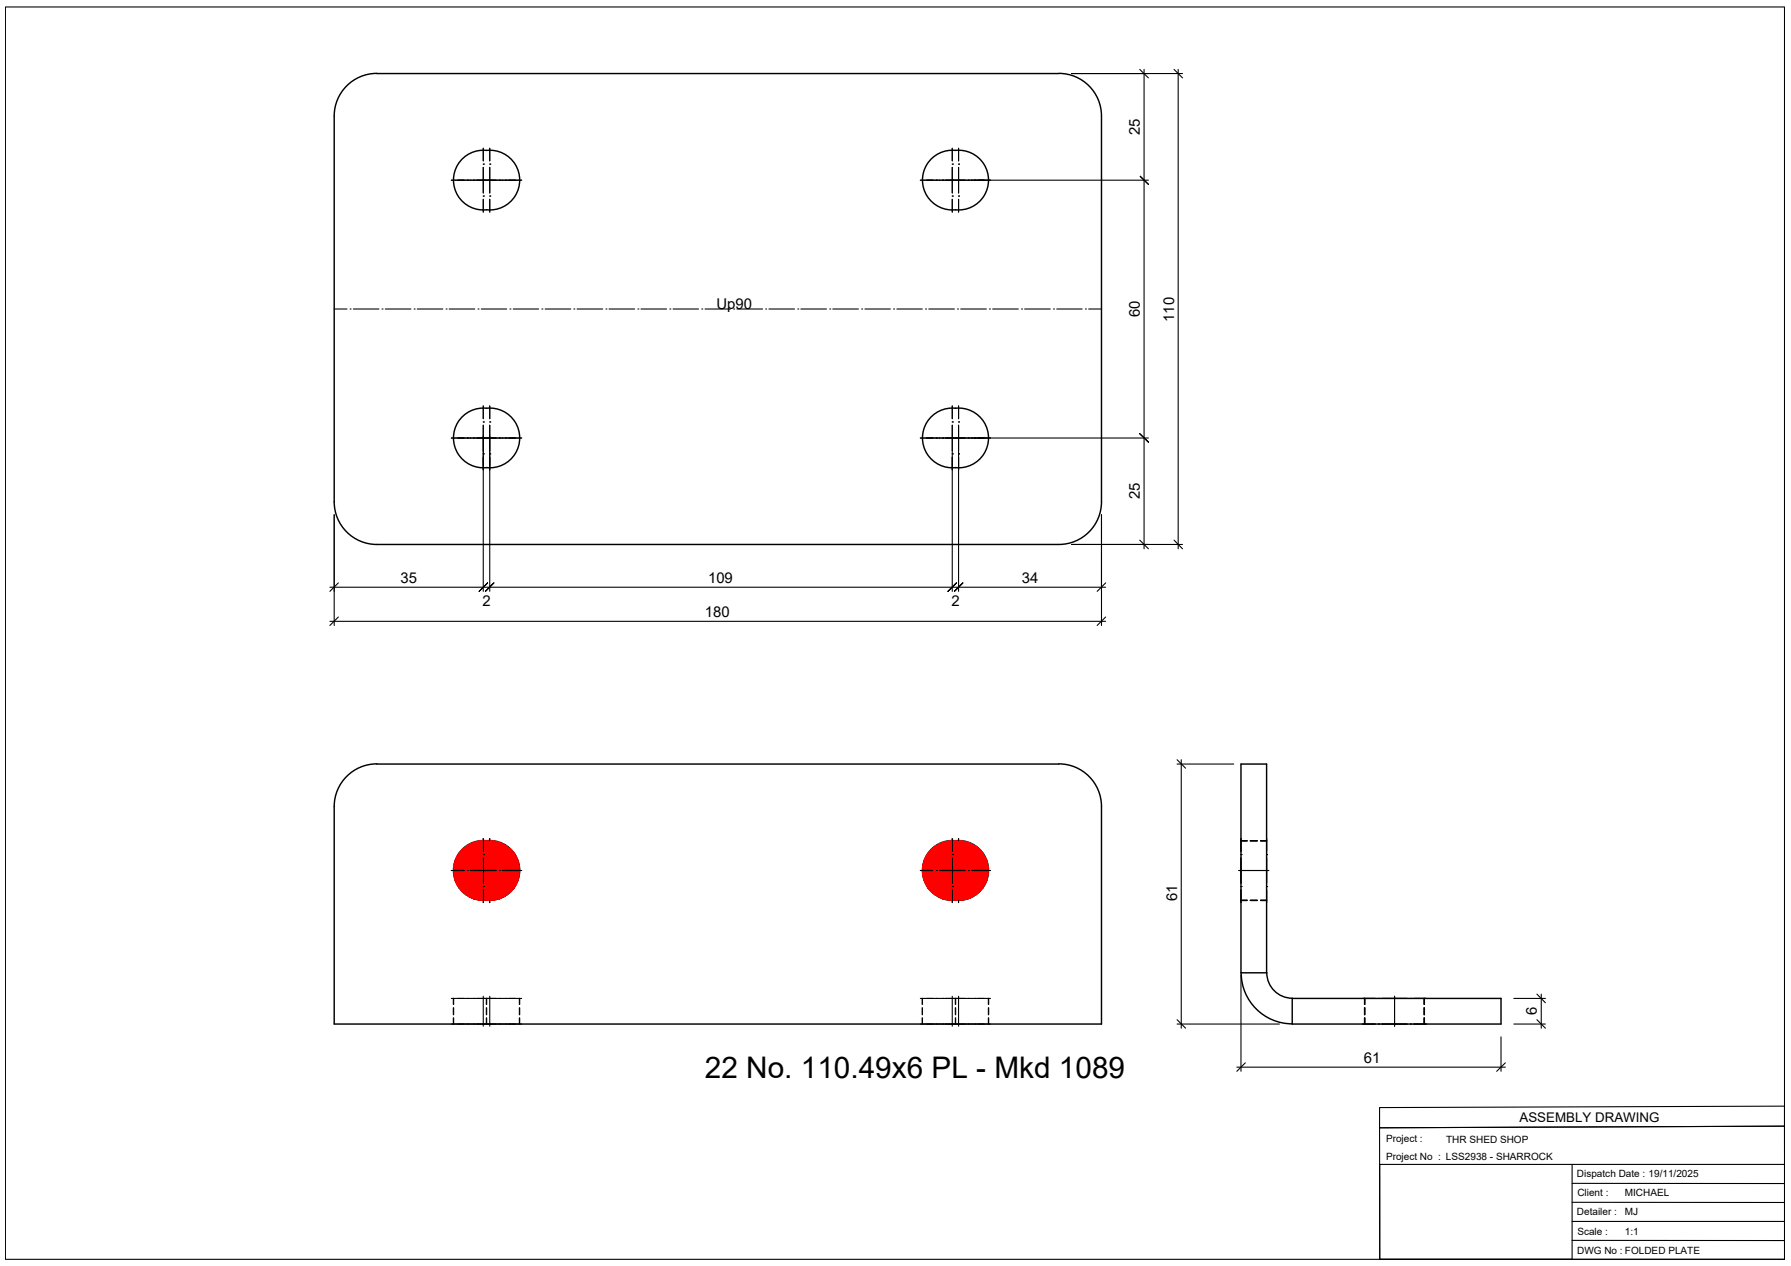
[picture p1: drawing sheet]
<svg xmlns="http://www.w3.org/2000/svg" width="420mm" height="297mm" viewBox="0 0 420 297" stroke-linecap="round" stroke-linejoin="round" font-family="sans-serif">
<!-- layer: 0 -->
<g fill="none" stroke="#000" stroke-width=".25">
<path d="M1.3 1.6h417.3v293.9h-417.3zM267.4 16.3l2 2M275.4 16.3l2 2M113.4 38.5h.1M113.4 34.8v2.9M113.4 39.3v6M114.9 38.5h.1M114.9 34.8v2.9M114.9 39.3v6M223.4 38.5h.1M223.4 34.8v2.9M223.4 39.3v6"/>
<path d="M224.9 38.5h.1M224.9 34.8v2.9M224.9 39.3v6M105.9 42.3h16.5M109.6 42.3h.1M111.1 42.3h.1M113.4 42.3h.1M113.4 46h.1M113.4 46.8v3M114.9 42.3h.1M114.9 46h.1M114.9 46.8v3"/>
<path d="M117.1 42.3h.1M118.6 42.3h.1M215.9 42.3h16.5M219.6 42.3h.1M221.1 42.3h.1M223.4 42.3h.1M223.4 46h.1M223.4 46.8v3M224.9 42.3h.1M224.9 46h.1M224.9 46.8v3M227.1 42.3h.1"/>
<path d="M228.6 42.3h.1M269.4 43.3l-2-2 2 2M78.4 72.5h3M82.1 72.5h.1M82.9 72.5h6M89.6 72.5h.1M90.4 72.5h6M97.2 72.5h.1M97.9 72.5h6M104.6 72.5h.1M105.4 72.5h6M112.1 72.5h.1"/>
<path d="M112.9 72.5h6M119.6 72.5h.1M120.4 72.5h6M127.1 72.5h.1M127.9 72.5h6M134.6 72.5h.1M135.4 72.5h6M142.2 72.5h.1M142.9 72.5h6M149.6 72.5h.1M150.4 72.5h6M157.1 72.5h.1"/>
<path d="M157.9 72.5h6M164.6 72.5h.1M165.4 72.5h6M172.1 72.5h.1M172.9 72.5h6M179.6 72.5h.1M180.4 72.5h6M187.2 72.5h.1M187.9 72.5h6M194.6 72.5h.1M195.4 72.5h6M202.1 72.5h.1"/>
<path d="M202.9 72.5h6M209.6 72.5h.1M210.4 72.5h6M217.1 72.5h.1M217.9 72.5h6M224.6 72.5h.1M225.4 72.5h6M232.1 72.5h.1M232.9 72.5h6M239.6 72.5h.1M240.4 72.5h6M247.1 72.5h.1"/>
<path d="M247.9 72.5h6M254.6 72.5h.1M255.4 72.5h3M113.4 99h.1M113.4 95.2v3M113.4 99.8v10.5M114.9 99h.1M114.9 95.2v3M114.9 99.8v10.5M223.4 99h.1M223.4 95.2v3M223.4 99.8v5.9"/>
<path d="M224.9 99h.1M224.9 95.2v3M224.9 99.8v5.9M105.9 102.8h16.5M109.6 102.8h.1M111.1 102.8h.1M113.4 106.5h.1M114.9 106.5h.1M117.1 102.8h.1M118.6 102.8h.1M215.9 102.8h16.5M219.6 102.8h.1"/>
<path d="M221.1 102.8h.1M223.4 102.8h.1M223.4 106.5h.1M223.4 107.3v3M224.9 102.8h.1M224.9 106.5h.1M224.9 107.3v3M227.1 102.8h.1M228.6 102.8h.1M269.4 103.7l-2-1.9 2 1.9M79.4 136.8l-2 2M112.4 138.8l2-2-2 2"/>
<path d="M113.9 138.8l2-2-2 2M222.4 138.8l2-2-2 2M223.9 138.8l2-2-2 2M259.4 136.8l-2 2M267.4 126.7l2 2.1M275.4 126.7l2 2.1M79.4 144.8l-2 2M259.4 144.8l-2 2M276.1 178.3l2 1.9M113.4 196.8v3M114.9 196.8v3M223.4 196.8v3"/>
<path d="M224.9 196.8v3M291.1 196.8v3M297.1 196.8v3M105.9 204.2h16.5M109.6 204.2h.1M111.1 204.2h.1M113.4 204.2h.1M113.4 208h.1M113.4 200.5h.1M113.4 201.3v5.9M113.4 208.8v3M114.9 204.2h.1"/>
<path d="M114.9 208h.1M114.9 200.5h.1M114.9 201.3v5.9M114.9 208.8v3M117.1 204.2h.1M118.6 204.2h.1M215.9 204.2h16.5M219.6 204.2h.1M221.1 204.2h.1M223.4 204.2h.1M223.4 208h.1M223.4 200.5h.1"/>
<path d="M223.4 201.3v5.9M223.4 208.8v3M224.9 204.2h.1M224.9 208h.1M224.9 200.5h.1M224.9 201.3v5.9M224.9 208.8v3M227.1 204.2h.1M228.6 204.2h.1M290.6 204.2h7M291.1 208h.1M291.1 200.5h.1"/>
<path d="M291.1 204.2h.1M291.1 201.3v5.9M291.1 208.8v3M297.1 208h.1M297.1 200.5h.1M297.1 204.2h.1M297.1 201.3v5.9M297.1 208.8v3M105.9 234.3h16.5M109.6 234.3h.1M111.1 234.3h.1M113.4 234.3h.1"/>
<path d="M113.4 233.8v7M114.9 234.3h.1M114.9 233.8v7M117.1 234.3h.1M118.6 234.3h.1M215.9 234.3h16.5M219.6 234.3h.1M221.1 234.3h.1M223.4 234.3h.1M223.4 233.8v7M224.9 234.3h.1M224.9 233.8v7"/>
<path d="M227.1 234.3h.1M228.6 234.3h.1M276.1 239.3l2 1.9M319.6 234.3h3M323.4 234.3h.1M324.1 234.3h6M327.2 234.3h.1M327.2 233.8v7M330.9 234.3h.1M331.6 234.3h3M360.6 239.3l1.9 1.9M360.6 233.2l1.9 2.1"/>
<path d="M105.9 240.3h16.5M109.6 240.3h.1M111.1 240.3h.1M113.4 240.3h.1M114.9 240.3h.1M117.1 240.3h.1M118.6 240.3h.1M215.9 240.3h16.5M219.6 240.3h.1M221.1 240.3h.1M223.4 240.3h.1M224.9 240.3h.1"/>
<path d="M227.1 240.3h.1M228.6 240.3h.1M292.1 249.4l-1.9 2M319.6 240.3h3M323.4 240.3h.1M323.6 259.9l95-.4v4.7l-95 .4zM324.1 240.3h6M327.2 240.3h.1M330.9 240.3h.1M331.6 240.3h3M353.1 249.4l-2 2M323.6 264.6l95-.4 .1 31.3h-95z"/>
<path d="M323.7 273.2h45.1v22.3h-45.1z"/>
</g>
<!-- layer: HEADER -->
<path d="M368.8 273.2h49.9M368.8 277.7h49.9M368.8 282.1h49.9M368.8 286.6h49.9M368.8 291l49.9 .1" fill="none" stroke="#000" stroke-width=".25"/>
<!-- layer: 0 -->
<g fill="#fff" stroke="#fff" stroke-width=".23">
<path d="M165.3 247.7l99.2 5.6h-99.2zM165.3 247.7l99.2 5.6v-5.6z"/>
<path d="M168.1 69.7l8.9 3.1h-8.9zM168.1 69.7l8.9 3.1v-3.1z"/>
</g>
<!-- layer: AS_DIM_ON -->
<g fill="#fff" stroke="#fff" stroke-width=".23">
<path d="M93.8 134l4.2 3.1h-4.2zM93.8 134l4.2 3.1v-3.1z"/>
<path d="M113 139.5l2.3 3.1h-2.3zM113 139.5l2.3 3.1v-3.1z"/>
<path d="M166.2 134l5.9 3.1h-5.9zM166.2 134l5.9 3.1v-3.1z"/>
<path d="M223 139.5l2.3 3.1h-2.3zM223 139.5l2.3 3.1v-3.1z"/>
<path d="M239.6 134l4.1 3.1h-4.1zM239.6 134l4.1 3.1v-3.1z"/>
<path d="M165.4 142l5.9 3.1h-5.9zM165.4 142l5.9 3.1v-3.1z"/>
<path d="M267.7 113.1v4.3h-3.1zM264.6 113.1v4.3l3.1-4.3z"/>
<path d="M267.7 70.4v4.2h-3.1zM264.6 70.4v4.2l3.1-4.2z"/>
<path d="M267.7 27.6v4.3h-3.1zM264.6 27.6v4.3l3.1-4.3z"/>
<path d="M275.7 69.6v5.9h-3.1zM272.6 69.6v5.9l3.1-5.9z"/>
<path d="M276.4 207.9v3.7h-3.1zM273.3 207.9v3.7l3.1-3.7z"/>
<path d="M319.8 246.6l3.7 3.1h-3.7zM319.8 246.6l3.7 3.1v-3.1z"/>
<path d="M357.8 238.4l3-2.3v2.3zM357.8 236.1v2.3l3-2.3z"/>
</g>
<g fill="none" stroke="#000" stroke-width=".25">
<path d="M251.4 17.3h26M268.4 16.3v112.5M276.4 16.3v112.5M227.9 42.3h41.5M113.4 105.7v33.1M114.9 105.7v33.1M223.4 105.7v33.1M224.9 105.7v33.1M227.9 102.8h41.5M77.4 137.8h182M78.4 120.8v26M251.4 127.7h26"/>
<path d="M258.4 120.8v26M77.4 145.8h182M276.1 179.3h13.3M277.1 178.3v62.9M291.1 228.8v22.6M355.1 234.3h7.4M361.6 233.2v8M276.1 240.3h24M290.2 250.4h62.9M352.1 243.3v8.1M355.1 240.3h7.4"/>
</g>
<!-- layer: 0 -->
<g fill="none" stroke="#000" stroke-width=".34">
<path d="M88.4 17.3l160-.1a10 10 0 0 1 10 10M88.4 17.2a10 10 0 0 0-10 10M78.4 27.2v90.6M114.1 35.3a7 7 0 0 0-7.7 7 7 7 0 0 0 7.7 6.9M114.2 35.3a7 7 0 0 1 7.7 7 7 7 0 0 1-7.7 6.9M218.6 37.2a7 7 0 0 1 5.5-1.9 7 7 0 0 1 7.8 7 7 7 0 0 1-7.8 6.9 7 7 0 0 1-7-4 7 7 0 0 1 1.5-8zM258.4 27.2v90.6M114.1 95.8a7 7 0 0 0-7.7 7 7 7 0 0 0 7.7 6.9M114.2 95.8a7 7 0 0 1 7.7 6.9 7 7 0 0 1-7.7 7M218.6 97.7a7 7 0 0 1 5.5-1.9 7 7 0 0 1 7.8 6.9 7 7 0 0 1-7.8 7 7 7 0 0 1-7-4 7 7 0 0 1 1.5-8zM78.4 117.7a10 10 0 0 0 10 10M258.4 117.7a10 10 0 0 1-10 10h-160"/>
<path d="M88.4 179.3h160M88.4 179.2a10 10 0 0 0-10 10.1v51h180v-51a10 10 0 0 0-10-10.1M291.1 179.3h6v48.9h-6zM114.1 197.3a7 7 0 0 0-7.7 6.9 7 7 0 0 0 7.7 7M114.2 197.3a7 7 0 0 1 7.7 6.9 7 7 0 0 1-7.7 7M218.6 199.1a7 7 0 0 1 5.5-1.8 7 7 0 0 1 7.8 6.9 7 7 0 0 1-7.8 7 7 7 0 0 1-7-4 7 7 0 0 1 1.5-8.1zM291.1 197.3h1.5M293.3 197.3h1.6M295.7 197.3h1.4M291.1 211.2h1.5M293.3 211.2h1.6M295.7 211.2h1.4"/>
<path d="M106.4 234.3v1.4M106.4 236.5v1.6M106.4 238.8v1.5M114.1 234.3v1.4M114.1 236.5v1.6M114.1 238.8v1.5M121.9 234.3v1.4M121.9 236.5v1.6M121.9 238.8v1.5M216.4 234.3v1.4M216.4 236.5v1.6M216.4 238.8v1.5"/>
<path d="M224.2 234.3v1.4M224.2 236.5v1.6M224.2 238.8v1.5M231.9 234.3v1.4M231.9 236.5v1.6M231.9 238.8v1.5M291.2 228.2a12 12 0 0 0 12 12M297.2 228.2a6 6 0 0 0 6 6M303.1 234.3h49v6h-49zM320.1 234.3v1.4M320.1 236.5v1.6M320.1 238.8v1.5"/>
<path d="M320.2 234.3v1.4M320.2 236.5v1.6M320.2 238.8v1.5M334.1 234.3v1.4M334.1 236.5v1.6M334.1 238.8v1.5"/>
</g>
<g fill="#f00" stroke="#f00" stroke-width=".23">
<path d="M114.9 204.2h7l-.1 1.1z"/>
<path d="M224.9 204.2h7l-.1 1.1z"/>
<path d="M113.4 204.2h7l-.1 1.1z"/>
<path d="M223.4 204.2h7l-.1 1.1z"/>
<path d="M114.9 204.2h7l-.1-1zM114.9 204.2l6.6-2.1 .3 1.1zM114.9 204.2l6.6-2.1-.4-1z"/>
<path d="M114.9 204.2l6.2-3.1-.5-1zM119.8 199.3l.8 .8-5.7 4.1zM119 198.6l-4.1 5.6 4.9-4.9z"/>
<path d="M118.1 198l-3.2 6.2 4.1-5.6zM117.1 197.6l1 .4-3.2 6.2zM116 197.3l-1.1 6.9 2.2-6.6z"/>
<path d="M114.9 197.3v6.9l1.1-6.9zM113.8 197.3h1.1v6.9zM112.7 197.6l2.2 6.6-1.1-6.9z"/>
<path d="M111.7 198l3.2 6.2-2.2-6.6zM110.8 198.6l.9-.6 3.2 6.2zM109.9 199.3l5 4.9-4.1-5.6z"/>
<path d="M109.9 199.3l-.7 .8 5.7 4.1zM109.2 200.1l5.7 4.1-6.3-3.1zM108.6 201.1l-.4 1 6.7 2.1z"/>
<path d="M108.2 202.1l-.2 1.1 6.9 1zM108 203.2l6.9 1h-7zM107.9 204.2l.1 1.1 6.9-1.1z"/>
<path d="M108 205.3l.2 1.1 6.7-2.2zM108.2 206.4l6.7-2.2-6.3 3.2zM108.6 207.4l.6 1 5.7-4.2z"/>
<path d="M109.2 208.4l.7 .8 5-5zM109.9 209.2l5-5-4.1 5.7zM114.9 204.2l-4.1 5.7 .9 .6z"/>
<path d="M114.9 204.2l-3.2 6.3 1 .4zM114.9 204.2l-1.1 7-1.1-.3zM114.9 204.2l-1.1 7 1.1 .1z"/>
<path d="M114.9 204.2v7.1l1.1-.1zM114.9 204.2l2.2 6.7-1.1 .3zM114.9 204.2l2.2 6.7 1-.4z"/>
<path d="M114.9 204.2l3.2 6.3 .9-.6zM114.9 204.2l4.9 5-.8 .7zM114.9 204.2l4.9 5 .8-.8z"/>
<path d="M114.9 204.2l5.7 4.2 .5-1zM114.9 204.2l6.6 2.2-.4 1zM114.9 204.2l6.6 2.2 .3-1.1z"/>
<path d="M224.9 204.2h7l-.1-1zM224.9 204.2l6.7-2.1 .2 1.1zM224.9 204.2l6.7-2.1-.5-1z"/>
<path d="M224.9 204.2l6.2-3.1-.6-1zM229.8 199.3l.7 .8-5.6 4.1zM229 198.6l-4.1 5.6 4.9-4.9z"/>
<path d="M228 198l-3.1 6.2 4.1-5.6zM227 197.6l1 .4-3.1 6.2zM226 197.3l-1.1 6.9 2.1-6.6z"/>
<path d="M224.9 197.3v6.9l1.1-6.9zM223.8 197.3h1.1v6.9zM222.7 197.6l2.2 6.6-1.1-6.9z"/>
<path d="M221.7 198l3.2 6.2-2.2-6.6zM220.8 198.6l.9-.6 3.2 6.2zM219.9 199.3l5 4.9-4.1-5.6z"/>
<path d="M219.9 199.3l-.7 .8 5.7 4.1zM219.2 200.1l5.7 4.1-6.2-3.1zM218.7 201.1l-.5 1 6.7 2.1z"/>
<path d="M218.2 202.1l-.2 1.1 6.9 1zM218 203.2l6.9 1h-7zM217.9 204.2l.1 1.1 6.9-1.1z"/>
<path d="M218 205.3l.2 1.1 6.7-2.2zM218.2 206.4l6.7-2.2-6.2 3.2zM218.7 207.4l.5 1 5.7-4.2z"/>
<path d="M219.2 208.4l.7 .8 5-5zM219.9 209.2l5-5-4.1 5.7zM224.9 204.2l-4.1 5.7 .9 .6z"/>
<path d="M224.9 204.2l-3.2 6.3 1 .4zM224.9 204.2l-1.1 7-1.1-.3zM224.9 204.2l-1.1 7 1.1 .1z"/>
<path d="M224.9 204.2v7.1l1.1-.1zM224.9 204.2l2.1 6.7-1 .3zM224.9 204.2l2.1 6.7 1-.4z"/>
<path d="M224.9 204.2l3.1 6.3 1-.6zM224.9 204.2l4.9 5-.8 .7zM224.9 204.2l4.9 5 .7-.8z"/>
<path d="M224.9 204.2l5.6 4.2 .6-1zM224.9 204.2l6.7 2.2-.5 1zM224.9 204.2l6.7 2.2 .2-1.1z"/>
<path d="M113.4 204.2h7l-.1-1zM113.4 204.2l6.7-2.1 .2 1.1zM113.4 204.2l6.7-2.1-.5-1z"/>
<path d="M113.4 204.2l6.2-3.1-.6-1zM113.4 204.2l4.9-4.9 .7 .8zM117.5 198.6l-4.1 5.6 4.9-4.9z"/>
<path d="M116.5 198l-3.1 6.2 4.1-5.6zM115.6 197.6l.9 .4-3.1 6.2zM114.5 197.3l-1.1 6.9 2.2-6.6z"/>
<path d="M113.4 197.3v6.9l1.1-6.9zM112.3 197.3h1.1v6.9zM111.2 197.6l2.2 6.6-1.1-6.9z"/>
<path d="M110.2 198l3.2 6.2-2.2-6.6zM109.3 198.6l.9-.6 3.2 6.2zM108.4 199.3l5 4.9-4.1-5.6z"/>
<path d="M108.4 199.3l-.7 .8 5.7 4.1zM107.7 200.1l5.7 4.1-6.3-3.1zM107.1 201.1l-.4 1 6.7 2.1z"/>
<path d="M106.7 202.1l-.2 1.1 6.9 1zM106.5 203.2l6.9 1h-7zM106.4 204.2l.1 1.1 6.9-1.1z"/>
<path d="M106.5 205.3l.2 1.1 6.7-2.2zM106.7 206.4l6.7-2.2-6.3 3.2zM107.1 207.4l.6 1 5.7-4.2z"/>
<path d="M107.7 208.4l.7 .8 5-5zM108.4 209.2l5-5-4.1 5.7zM113.4 204.2l-4.1 5.7 .9 .6z"/>
<path d="M113.4 204.2l-3.2 6.3 1 .4zM113.4 204.2l-1.1 7-1.1-.3zM113.4 204.2l-1.1 7 1.1 .1z"/>
<path d="M113.4 204.2v7.1l1.1-.1zM113.4 204.2l2.2 6.7-1.1 .3zM113.4 204.2l2.2 6.7 .9-.4z"/>
<path d="M113.4 204.2l3.1 6.3 1-.6zM113.4 204.2l4.9 5-.8 .7zM113.4 204.2l4.9 5 .7-.8z"/>
<path d="M113.4 204.2l5.6 4.2 .6-1zM113.4 204.2l6.7 2.2-.5 1zM113.4 204.2l6.7 2.2 .2-1.1z"/>
<path d="M223.4 204.2h7l-.1-1zM223.4 204.2l6.6-2.1 .3 1.1zM223.4 204.2l6.6-2.1-.4-1z"/>
<path d="M223.4 204.2l6.2-3.1-.5-1zM223.4 204.2l4.9-4.9 .8 .8zM227.5 198.6l-4.1 5.6 4.9-4.9z"/>
<path d="M226.6 198l-3.2 6.2 4.1-5.6zM225.6 197.6l1 .4-3.2 6.2zM224.5 197.3l-1.1 6.9 2.2-6.6z"/>
<path d="M223.4 197.3v6.9l1.1-6.9zM222.3 197.3h1.1v6.9zM221.2 197.6l2.2 6.6-1.1-6.9z"/>
<path d="M220.2 198l3.2 6.2-2.2-6.6zM219.3 198.6l.9-.6 3.2 6.2zM218.4 199.3l5 4.9-4.1-5.6z"/>
<path d="M218.4 199.3l-.7 .8 5.7 4.1zM217.7 200.1l5.7 4.1-6.3-3.1zM217.1 201.1l-.4 1 6.7 2.1z"/>
<path d="M216.7 202.1l-.2 1.1 6.9 1zM216.5 203.2l6.9 1h-7zM216.4 204.2l.1 1.1 6.9-1.1z"/>
<path d="M216.5 205.3l.2 1.1 6.7-2.2zM216.7 206.4l6.7-2.2-6.3 3.2zM217.1 207.4l.6 1 5.7-4.2z"/>
<path d="M217.7 208.4l.7 .8 5-5zM218.4 209.2l5-5-4.1 5.7zM223.4 204.2l-4.1 5.7 .9 .6z"/>
<path d="M223.4 204.2l-3.2 6.3 1 .4zM223.4 204.2l-1.1 7-1.1-.3zM223.4 204.2l-1.1 7 1.1 .1z"/>
<path d="M223.4 204.2v7.1l1.1-.1zM223.4 204.2l2.2 6.7-1.1 .3zM223.4 204.2l2.2 6.7 1-.4z"/>
<path d="M223.4 204.2l3.2 6.3 .9-.6zM223.4 204.2l4.9 5-.8 .7zM223.4 204.2l4.9 5 .8-.8z"/>
<path d="M223.4 204.2l5.7 4.2 .5-1zM223.4 204.2l6.6 2.2-.4 1zM223.4 204.2l6.6 2.2 .3-1.1z"/>
</g>
<text font-size="7" x="165.4" y="253">22 No. 110.49x6 PL - Mkd 1089</text>
<g font-size="3.5">
<text x="267.4" y="31.7" transform="rotate(-90 267.4 31.7)">25</text>
<text x="168.1" y="72.5">Up90</text>
<text x="267.4" y="74.5" transform="rotate(-90 267.4 74.5)">60</text>
<text x="275.4" y="75.6" transform="rotate(-90 275.4 75.6)">110</text>
<text x="267.4" y="117.2" transform="rotate(-90 267.4 117.2)">25</text>
<text x="93.9" y="136.8">35</text>
<text x="166.1" y="136.8">109</text>
<text x="239.7" y="136.8">34</text>
<text x="113.2" y="142.3">2</text>
<text x="223.2" y="142.3">2</text>
<text x="165.4" y="144.8">180</text>
<text x="276.1" y="211.4" transform="rotate(-90 276.1 211.4)">61</text>
<text x="360.6" y="238.2" transform="rotate(-90 360.6 238.2)">6</text>
<text x="320" y="249.4">61</text>
</g>
<text font-size="3.1" x="356.5" y="263.3">ASSEMBLY DRAWING</text>
<g font-size="2.3">
<text x="325.2" y="268">Project :</text>
<text x="339.3" y="268.1">THR SHED SHOP</text>
<text x="325.2" y="272.1">Project No : LSS2938 - SHARROCK</text>
<text x="370" y="276">Dispatch Date : 19/11/2025</text>
<text x="370" y="280.5">Client :</text>
<text x="381.2" y="280.5">MICHAEL</text>
<text x="370" y="285">Detailer :</text>
<text x="381.2" y="285">MJ</text>
<text x="370" y="289.7">Scale :</text>
<text x="381.2" y="289.7">1:1</text>
<text x="370" y="294.1">DWG No : FOLDED PLATE</text>
</g>
</svg>
